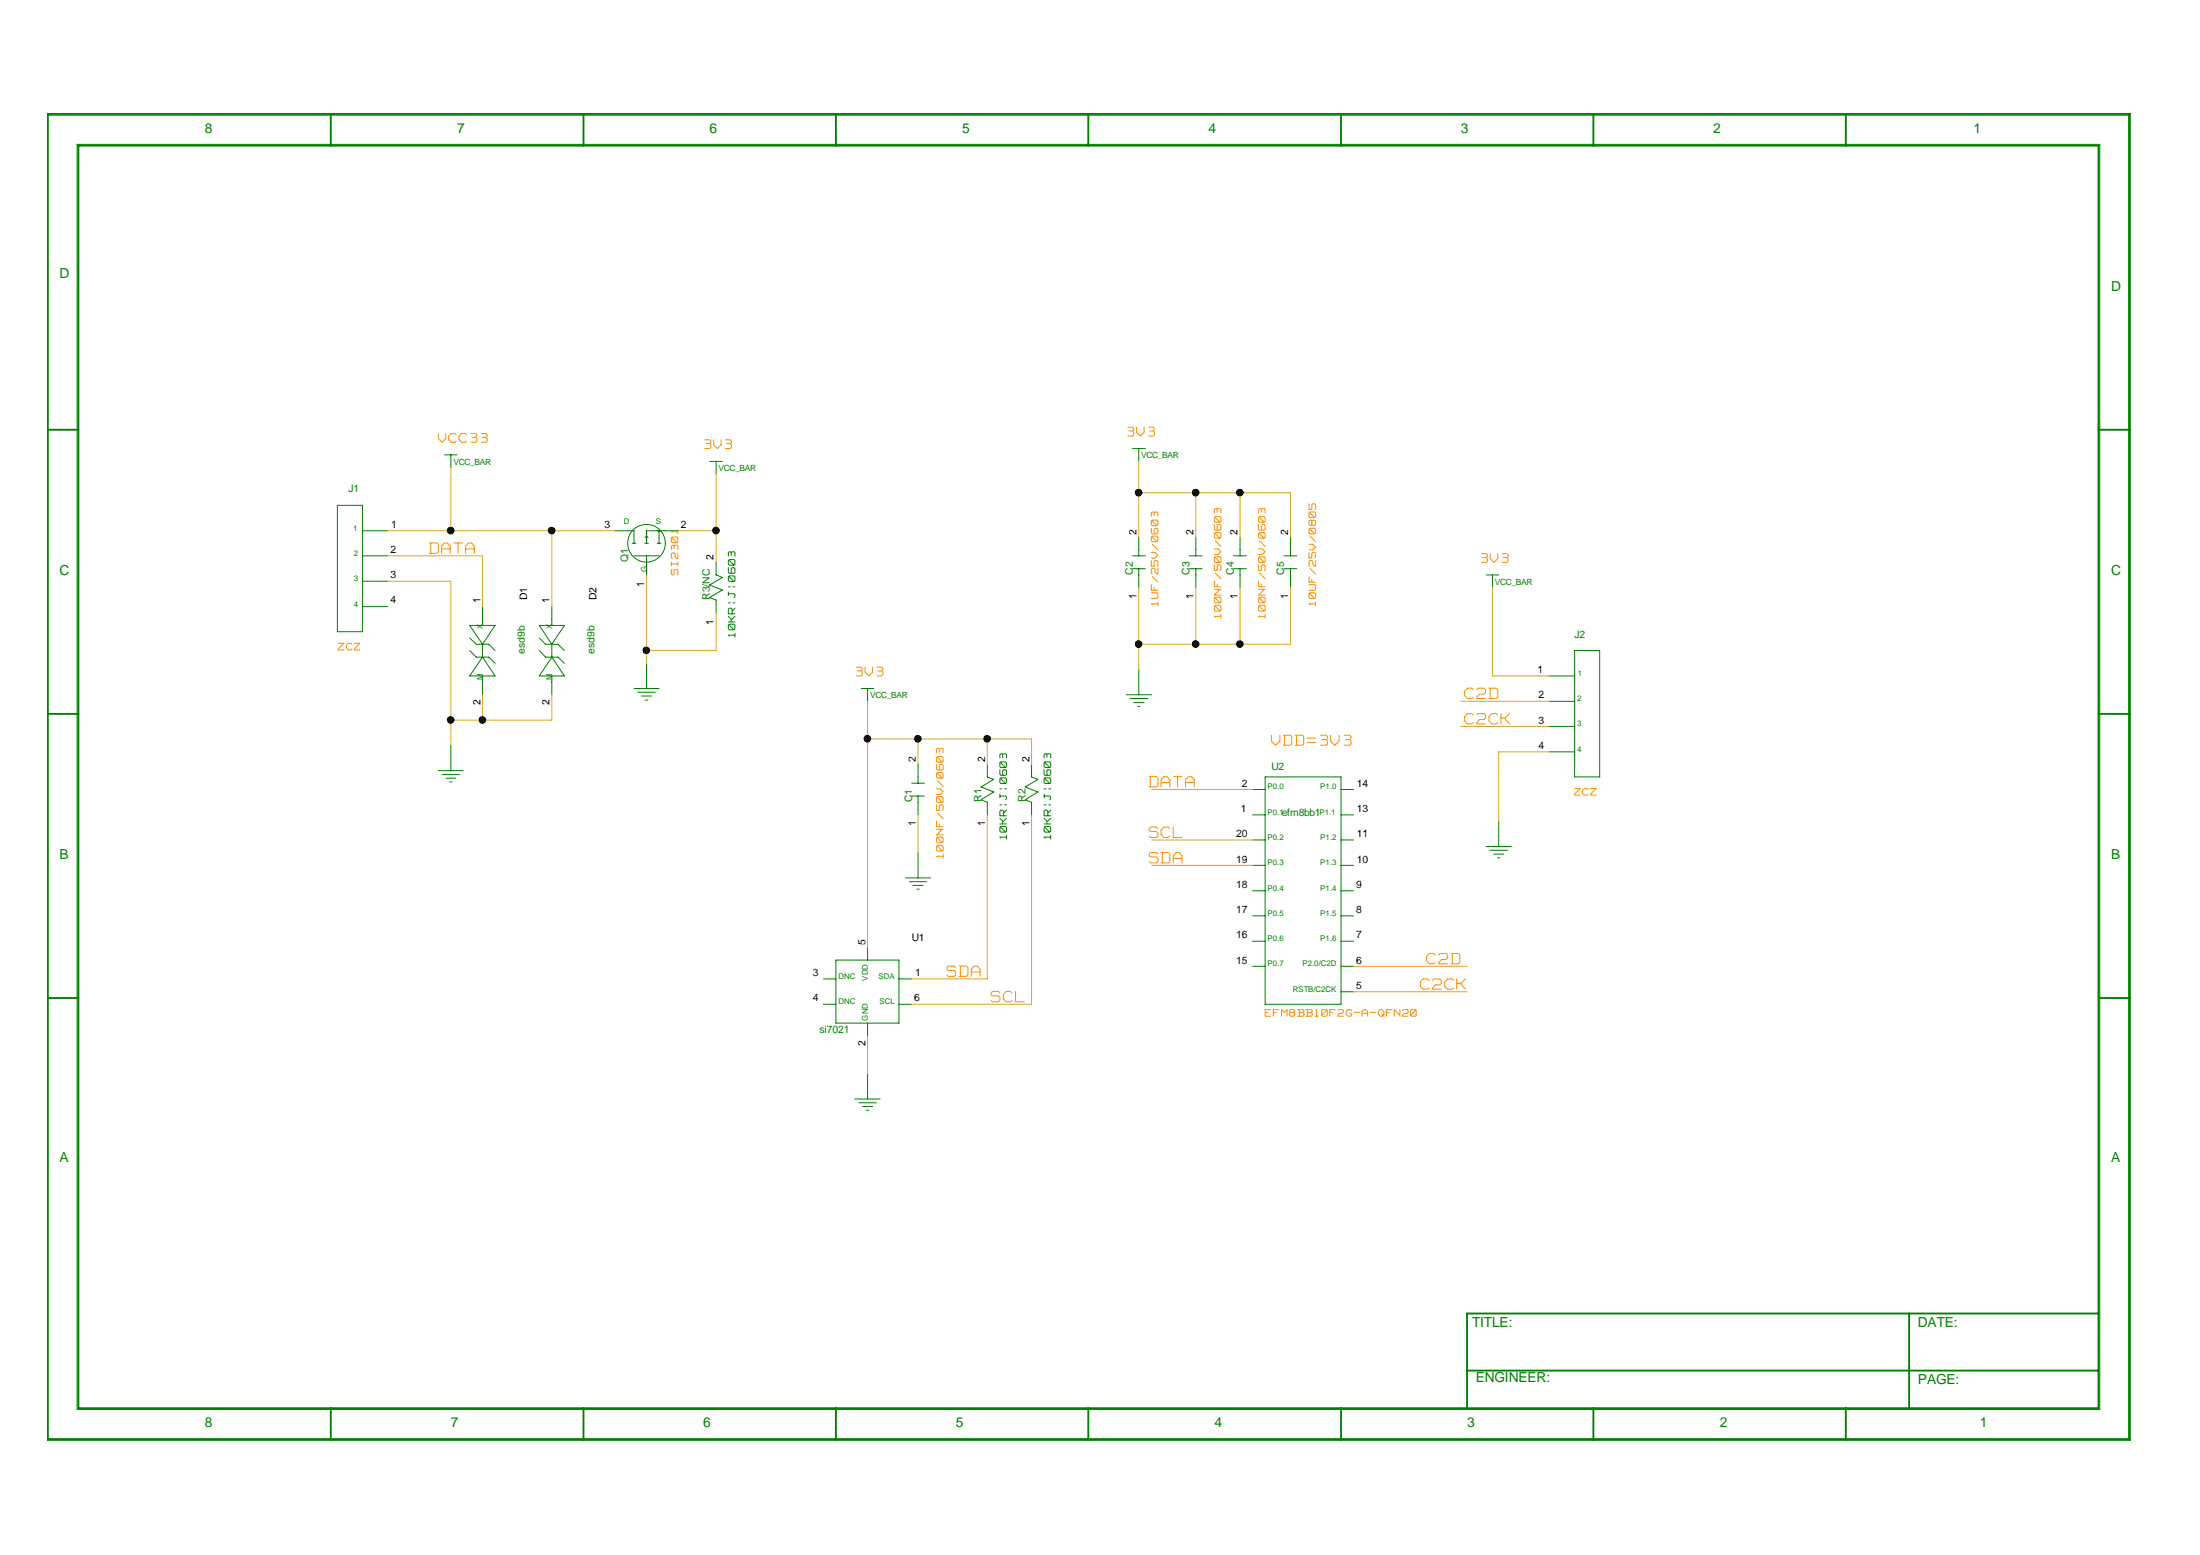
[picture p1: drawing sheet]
<svg xmlns="http://www.w3.org/2000/svg" width="297mm" height="210mm" viewBox="0 0 297 210" stroke-linecap="round" stroke-linejoin="round" font-family="sans-serif">
<g fill="none" stroke="#008000" stroke-width=".25">
<path d="M6.3 15.4h281.3v179h-281.3zM10.6 19.7h272.7v170.4h-272.7zM44.7 15.4v4.3M78.8 15.4v4.3M112.9 15.4v4.3M146.9 15.4v4.3M181.1 15.4v4.3M215.1 15.4v4.3M249.2 15.4v4.3M6.3 58h4.3M283.3 58h4.3M6.3 96.4h4.3"/>
<path d="M283.3 96.4h4.3M6.3 134.7h4.3M283.3 134.7h4.3M257.8 177.3v12.8M283.3 177.3h-85.2v12.8M44.7 190.1v4.3M78.8 190.1v4.3M112.9 190.1v4.3M146.9 190.1v4.3M181.1 190.1v4.3M198.1 185h85.2M215.1 190.1v4.3"/>
<path d="M249.2 190.1v4.3"/>
</g>
<g fill="none" stroke="#ff8c00" stroke-width=".14">
<path d="M59.2 58.5v.7M59.2 59.2l.4 .5M60.2 58.5v.7M60.2 59.2l-.5 .5M60.6 58.9v.4M60.6 59.4l.3 .3M60.9 58.5l-.3 .4M61 59.7h.4M61 58.5h.4M61.4 58.5l.2 .2M61.6 59.5l-.2 .2M62 58.9v.4"/>
<path d="M62 59.4l.3 .3M62.3 58.5l-.3 .4M62.4 59.7h.4M62.4 58.5h.4M62.8 58.5l.2 .2M63 59.5l-.2 .2M63.6 59.7h.6M63.6 58.5h.6M63.7 59h.5M64.2 58.5l.2 .2M64.3 59.1l.1 .1M64.4 58.7v.1"/>
<path d="M64.4 59.2v.3M64.4 59.5l-.2 .2M64.4 58.9l-.2 .1M65 59.7h.6M65 58.5h.6M65.1 59h.5M65.6 58.5l.2 .2M65.7 59.1l.1 .1M65.8 58.7v.1M65.8 59.2v.3M65.8 59.5l-.2 .2M65.8 58.9l-.2 .1"/>
<path d="M95.2 59.4h.6M95.3 59.9h.5M95.8 59.4l.2 .1M95.8 59.9l.2 .1M96 59.6v.1M96 59.7l-.2 .2M96.4 59.4v.6M97.4 59.4v.6M98 59.4h.6M98.1 59.9h.5M98.6 59.4l.2 .1M98.6 59.9l.2 .1"/>
<path d="M98.8 59.6v.1M98.8 59.7l-.2 .2M152.3 58.9h.6M152.3 57.7h.6M152.4 58.2h.5M152.9 57.7l.2 .1M153 58.2l.1 .1M153.1 57.9v.1M153.1 58.4v.2M153.1 58.7l-.2 .2M153.1 58l-.2 .2M153.5 58.3l.4 .5"/>
<path d="M153.5 57.7v.6M154.5 57.7v.6M154.5 58.3l-.5 .6M155.1 58.9h.6M155.1 57.7h.6M155.2 58.2h.5M155.7 57.7l.2 .1M155.7 58.2l.2 .1M155.9 57.9v.1M155.9 58.4v.2M155.9 58.7l-.2 .2M155.9 58l-.2 .2"/>
<path d="M58 73.3h.9M58 74.7h.9M58.2 73.3v1.3M59 73.3l.2 .2M59.2 74.5l-.2 .2M59.2 73.5v1M59.6 73.8v.9M59.6 74.1h1.1M60 73.3l-.4 .4M60 73.3h.4M60.4 73.3l.4 .4M60.8 73.8v.9"/>
<path d="M61.3 73.3h1.1M61.8 73.3v1.4M62.9 73.8v.9M62.9 74.1h1.1M63.2 73.3l-.3 .4M63.3 73.3h.3M63.7 73.3l.4 .4M64.1 73.8v.9M90.6 71.8l.2 .1M90.6 73.1l.2 .2M90.6 75.3l.2 .1M90.6 77.5l.1 .1"/>
<path d="M90.6 72.7v.4M90.6 73.8v.4M90.6 74.8v.4M90.6 75.9v.5M90.6 77v.4M90.7 71.8h.8M90.7 76.1h.8M90.8 72.5v.1M90.8 72.5l-.2 .1M90.8 73.6l-.2 .1M90.8 74.6l-.2 .2M90.8 76.8l-.2 .2"/>
<path d="M90.8 77.6h.1M90.8 73.6h.1M90.8 74.6h.2M90.8 72.7l.6 .5M90.8 72.5h.6M90.8 73.3h.6M90.9 73.6l.1 .1M91 73.8v.3M91 77v.4M91 74.6l.1 .2M91 77.5l-.1 .1M91.1 73.6v.1"/>
<path d="M91.1 74.8v.3M91.1 76.8l-.1 .2M91.1 75.2l.3 .2M91.2 73.6h.2M91.2 76.8h.2M91.4 72.5l.1 .1M91.4 73.6l.1 .1M91.4 76.8l.1 .2M91.4 75.4h.1M91.5 73.1l-.1 .2M91.5 77.5l-.1 .1M91.5 71.5v.5"/>
<path d="M91.5 72.7v.4M91.5 73.8v.4M91.5 74.6v.8M91.5 75.9v.5M91.5 77v.4M95.2 60.6h.6M96 60.1v.2M96 60.4l-.2 .2M96.4 60l.4 .5M97.4 60l-.5 .6M98 60.6h.6M98.8 60.1v.2"/>
<path d="M98.8 60.4l-.2 .2M155.4 70.8l.2 .2M155.4 71.9l.2 .2M155.4 73l.2 .1M155.4 77.4l.2 .1M155.4 74.6h.5M155.4 76.4h.4M155.4 69.3v.4M155.4 70.4v.4M155.4 71.3v.6M155.4 72.5v.5M155.4 75.7v.7"/>
<path d="M155.4 76.9v.4M155.4 78.9v.8M155.4 75.3h.5M155.5 79.7h.8M155.6 69.1l-.2 .1M155.6 70.2v.1M155.6 72.4v.1M155.6 70.2l-.2 .1M155.6 72.4l-.2 .1M155.6 76.7l-.2 .1M155.6 73.5l.7 .7M155.6 77.8l.7 .8"/>
<path d="M155.6 69.1h.1M155.6 76.7h.2M155.6 70.4l.6 .5M155.6 70.2h.6M155.6 71h.6M155.6 72.1h.6M155.6 72.5l.6 .6M155.6 72.4h.6M155.6 73.1h.6M155.7 69.1l.1 .1M155.8 69.3v.3M155.8 71.5v.4"/>
<path d="M155.8 75.8v.6M155.8 79.3v.3M155.8 71.9l.1 .1M155.8 76.7l.2 .1M156 69.1l-.1 .1M156 71.3l-.2 .1M156 75.7l-.2 .1M156 76.9v.3M156 74.6l.3 .3M156 77.2l.2 .3M156 69.1h.2M156 71.3h.2"/>
<path d="M156 75.7h.2M156.2 69.1l.1 .1M156.2 70.2l.1 .1M156.2 71.3l.1 .1M156.2 72.4l.1 .1M156.2 75.7l.1 .1M156.3 77.5h.1M156.3 75l-.3 .3M156.3 69.3v.4M156.3 70.4v.4M156.3 71.5v.4M156.3 72.5v.5"/>
<path d="M156.3 75.8v.5M156.3 76.7v.7M156.3 70.8l-.1 .2M156.3 71.9l-.1 .2M156.3 73l-.1 .1M156.3 76.3l-.1 .1M164 70.4l.1 .1M164 71.4l.1 .2M164 72.5l.1 .2M164 75.8l.1 .1M164 74.1h.4M164 68.8v.4"/>
<path d="M164 69.9v.4M164 70.8v.6M164 72.1v.4M164 75.3v.4M164 76.3v.7M164 78.5v.7M164 74.9h.4M164 77h.3M164 79.6h.8M164 79.2h.8M164.1 68.6l-.1 .2M164.1 69.8v.1"/>
<path d="M164.1 71.9v.1M164.1 75.2v.1M164.1 69.7l-.1 .2M164.1 71.9l-.1 .1M164.1 75.2l-.1 .1M164.1 73l.7 .8M164.1 77.4l.7 .7M164.1 68.6h.1M164.1 69.9l.6 .6M164.1 69.7h.6M164.1 70.5h.6M164.1 71.6h.6"/>
<path d="M164.1 72.1l.6 .5M164.1 71.9h.6M164.1 72.7h.6M164.1 75.3l.6 .6M164.1 75.2h.6M164.1 75.9h.6M164.2 68.6l.1 .2M164.3 68.8v.3M164.3 71v.4M164.3 76.4v.6M164.3 78.8v.4M164.3 71.4l.1 .1"/>
<path d="M164.5 68.6l-.1 .1M164.5 70.8l-.2 .1M164.5 76.3l-.2 .1M164.5 74.1l.3 .4M164.5 68.6h.2M164.5 70.8h.2M164.5 76.3h.2M164.7 79.6l-.7 .7M164.7 68.6l.1 .2M164.7 69.7l.1 .2M164.7 70.8l.1 .1M164.7 71.9l.1 .1"/>
<path d="M164.7 75.2l.1 .1M164.7 76.3l.1 .1M164.8 74.5l-.3 .4M164.8 70.4l-.1 .1M164.8 71.4l-.1 .2M164.8 72.5l-.1 .2M164.8 75.8l-.1 .1M164.8 76.9l-.1 .1M164.8 68.8v.4M164.8 69.9v.4M164.8 71v.4M164.8 72.1v.4"/>
<path d="M164.8 75.3v.4M164.8 76.4v.4M169.9 70.4l.2 .1M169.9 71.4l.2 .2M169.9 72.5l.2 .2M169.9 75.8l.2 .1M169.9 74.1h.5M169.9 74.9h.5M169.9 77h.4M169.9 79.6h.9M169.9 68.8v.4M169.9 69.9v.4"/>
<path d="M169.9 70.8v.6M169.9 72.1v.4M169.9 75.3v.4M169.9 76.3v.7M169.9 78.5v.7M170 79.2h.8M170.1 68.6l-.2 .2M170.1 69.8v.1M170.1 71.9v.1M170.1 75.2v.1M170.1 69.7l-.2 .2M170.1 71.9l-.2 .1"/>
<path d="M170.1 75.2l-.2 .1M170.1 73l.7 .8M170.1 77.4l.7 .7M170.1 68.6h.1M170.1 75.3l.5 .6M170.1 69.7h.5M170.1 70.5h.5M170.1 71.6h.5M170.1 71.9h.5M170.1 72.7h.5M170.1 75.2h.5M170.1 75.9h.5"/>
<path d="M170.1 69.9l.5 .6M170.1 72.1l.5 .5M170.2 68.6l.1 .2M170.3 68.8v.3M170.3 71v.4M170.3 76.4v.6M170.3 78.8v.4M170.3 71.4l.1 .1M170.4 68.6l-.1 .1M170.4 70.8l-.1 .1M170.4 76.3l-.1 .1M170.4 74.1l.4 .4"/>
<path d="M170.5 68.6h.1M170.5 70.8h.1M170.5 76.3h.1M170.6 79.6l-.7 .7M170.7 68.6l.1 .2M170.7 69.7l.1 .2M170.7 70.8l.1 .1M170.7 71.9l.1 .1M170.7 75.2l.1 .1M170.7 76.3l.1 .1M170.8 74.5l-.4 .4M170.8 70.4l-.1 .1"/>
<path d="M170.8 71.4l-.1 .2M170.8 72.5l-.1 .2M170.8 75.8l-.1 .1M170.8 76.9l-.1 .1M170.8 68.8v.4M170.8 69.9v.4M170.8 71v.4M170.8 72.1v.4M170.8 75.3v.4M170.8 76.4v.4M176.7 69.7l.2 .2M176.7 70.3l.3-.1 .1 .1 .3-.1 .2 .1"/>
<path d="M176.7 70.8l.3 .2 .1-.2 .3 .2 .2-.2M176.7 71.9l.2 .2M176.7 76.3l.2 .1M176.7 75.3h.4M176.7 79.7h.8M176.7 68.8h.4M176.7 68v.7M176.7 69.3v.4M176.7 70.4v.4M176.7 71.5v.4M176.7 74.6v.7M176.7 75.8v.5"/>
<path d="M176.7 77.8v.8M176.7 73.5h.5M176.7 74.2h.5M176.7 78.9h.8M176.8 78.6h.8M176.9 69.1v.1M176.9 71.3v.1M176.9 69.1l-.2 .1M176.9 71.3l-.2 .1M176.9 75.7l-.2 .1M176.9 72.4l.7 .7M176.9 76.7l.7 .8"/>
<path d="M176.9 69.1h.6M176.9 71.3h.6M176.9 75.7h.2M176.9 72.1h.6M176.9 69.3l.6 .5M176.9 69.9h.6M176.9 71.5l.6 .5M177.1 75.7l.1 .1M177.1 68.2v.5M177.1 70.4v.4M177.1 74.7v.6M177.1 78.2v.3"/>
<path d="M177.2 68l-.1 .1M177.2 74.6l-.1 .1M177.2 75.8v.3M177.2 73.5l.4 .3M177.2 76.2l.3 .2M177.3 68h.2M177.3 74.6h.2M177.5 68l.1 .1M177.5 69.1l.1 .1M177.5 71.3l.1 .1M177.5 74.6l.1 .1M177.5 78.9l.1 .2"/>
<path d="M177.5 76.4h.1M177.6 73.9l-.4 .3M177.6 68.6l-.1 .2M177.6 69.7l-.1 .2M177.6 71.9l-.1 .2M177.6 75.2l-.1 .1M177.6 79.6l-.1 .1M177.6 68.2v.4M177.6 69.3v.4M177.6 70.4v.4M177.6 71.5v.4M177.6 74.7v.5"/>
<path d="M177.6 75.7v.7M177.6 79.1v.4M200 75.9h.6M200 74.7h.6M200.2 75.2h.4M200.7 74.7l.1 .2M200.7 75.3l.1 .1M200.8 74.9v.1M200.8 75.5v.2M200.8 75.7l-.1 .2M200.8 75.1l-.1 .1M201.2 74.7v.7"/>
<path d="M201.2 75.4l.5 .5M202.2 74.7v.7M202.2 75.4l-.5 .5M202.8 75.9h.6M202.8 74.7h.6M202.9 75.2h.5M203.5 74.7l.1 .2M203.5 75.3l.1 .1M203.6 74.9v.1M203.6 75.5v.2M203.6 75.7l-.1 .2M203.6 75.1l-.1 .1"/>
<path d="M45.7 86.8h.7M45.7 87.6v.1M45.7 87.7h.7M46.4 86.8l-.7 .8M46.8 87.1v.3M46.8 87.5l.2 .2M47 86.8l-.2 .3M47.1 86.8h.3M47.1 87.7h.3M47.4 86.8l.1 .2M47.5 87.6l-.1 .1M47.8 87.6v.1"/>
<path d="M47.8 86.8h.8M47.9 87.7h.7M48.6 86.8l-.8 .8M115.6 91.2h.6M115.6 90.1h.6M115.7 90.6h.5M116.2 90.1l.2 .1M116.3 90.6l.1 .1M116.4 90.3v.1M116.4 90.8v.2M116.4 91.1l-.2 .1M116.4 90.4l-.2 .2"/>
<path d="M116.8 90.7l.5 .5M116.8 90.1v.6M117.8 90.1v.6M117.8 90.7l-.5 .5M118.4 91.2h.6M118.4 90.1h.6M118.5 90.6h.5M119 90.1l.2 .1M119.1 90.6l.1 .1M119.2 90.3v.1M119.2 90.8v.2M119.2 91.1l-.2 .1"/>
<path d="M119.2 90.4l-.2 .2M155.4 81.5l.2 .1M155.4 80h.8M155.4 80.8h.8M155.5 81.5h.8M156.2 80l.1 .2M156.3 80.2v.4M156.3 81.3v.5M156.3 80.7l-.1 .1M164 81.3l.1 .1M164 82.4l.1 .1M164 83.2l.1 .1"/>
<path d="M164 80.8v.4M164 81.9v.4M164 80.3h.8M164 83.2h.8M164.1 80.7h.1M164.1 81.8h.1M164.1 80.6l-.1 .1M164.1 81.7l-.1 .1M164.1 80.8l.6 .5M164.1 80.6h.6M164.1 81.4h.6M164.1 81.9l.6 .5"/>
<path d="M164.1 81.7h.6M164.1 82.5h.6M164.7 80.6l.1 .1M164.7 81.7l.1 .1M164.8 81.3l-.1 .1M164.8 82.4l-.1 .1M164.8 80.8v.4M164.8 81.9v.4M164.8 82.9v.6M169.9 81.3l.2 .1M169.9 82.4l.2 .1M169.9 83.2l.2 .1"/>
<path d="M169.9 80.8v.4M169.9 81.9v.4M170 80.3h.8M170 83.2h.8M170.1 80.7h.1M170.1 81.8h.1M170.1 80.6l-.2 .1M170.1 81.7l-.2 .1M170.1 81.9l.5 .5M170.1 80.6h.5M170.1 81.4h.5M170.1 81.7h.5"/>
<path d="M170.1 82.5h.5M170.1 80.8l.5 .5M170.7 80.6l.1 .1M170.7 81.7l.1 .1M170.8 81.3l-.1 .1M170.8 82.4l-.1 .1M170.8 80.8v.4M170.8 81.9v.4M170.8 82.9v.6M171.7 99.2v.8M172.8 99.2v.8M173.3 99.2h.9"/>
<path d="M173.4 99.3v1.3M174.2 99.2l.2 .3M174.4 99.5v.9M174.9 99.2h.9M175 99.3v1.3M175.9 99.2l.1 .3M176 99.5v.9M176.5 99.6h1.1M176.7 80.7l.2 .1M176.7 81.5l.2 .1M176.7 80.2v.4M176.8 81.5h.8"/>
<path d="M176.9 80.1v.1M176.9 80l-.2 .2M176.9 80h.6M176.9 80.8h.6M176.9 80.2l.6 .5M177.5 80l.1 .2M177.6 80.7l-.1 .1M177.6 80.2v.4M177.6 81.3v.5M178.3 99.2h.7M178.5 99.8h.5M179.1 99.2l.1 .3"/>
<path d="M179.1 99.9l.1 .1M179.2 99.5v.1M179.2 99.6l-.1 .2M179.7 99.2v.8M180.8 99.2v.8M181.5 99.2h.7M181.7 99.8h.5M182.2 99.2l.2 .3M182.3 99.9l.1 .1M182.4 99.5v.1M182.4 99.6l-.2 .2M197.7 93.9l.4 .4"/>
<path d="M197.7 93.4v.5M197.7 96.8v.5M197.7 97.3l.4 .4M198.1 96.3l-.4 .4M198.1 92.9l-.4 .4M198.2 96.3h.5M198.2 97.7h.5M198.2 92.9h.5M198.2 94.3h.5M198.7 96.3l.2 .2M198.7 92.9l.2 .2M198.9 97.6l-.2 .1"/>
<path d="M198.9 94.1l-.2 .2M199.4 94.2v.1M199.4 97.6v.1M199.4 97.7h1.2M199.4 94.3h1.2M199.6 96.3l-.2 .2M199.6 92.9l-.2 .2M199.6 96.3h.7M199.6 92.9h.7M199.8 97.1l-.4 .5M199.8 93.7l-.4 .4M199.8 97.1h.5"/>
<path d="M199.8 93.7h.5M200.4 96.3l.2 .2M200.4 92.9l.2 .2M200.6 93.1v.3M200.6 96.6v.3M200.6 96.9l-.2 .2M200.6 93.5l-.2 .2M201 96.8v.5M201 97.3l.4 .4M201 92.9h1M201 94.3h1M201.2 92.9v1.3"/>
<path d="M201.4 96.3l-.4 .4M201.5 96.3h.5M201.5 97.7h.5M202 96.3l.2 .2M202 92.9l.2 .2M202.2 97.6l-.2 .1M202.2 94.1l-.2 .2M202.2 93.1v1M202.6 96.3v1.4M202.7 96.9h.5M203.2 97v.1M203.3 97.2l.5 .5"/>
<path d="M203.8 96.3l-.6 .6M126.4 102.8l.2 .1M126.4 103.8l.2 .1M126.4 104.9l.2 .1M126.4 108.2l.2 .1M126.4 113.6l.2 .2M126.4 114.7l.2 .2M126.4 115.6l.2 .1M126.4 101.2v.4M126.4 102.3v.4M126.4 103.2v.6M126.4 104.5v.4"/>
<path d="M126.4 107.7v.4M126.4 108.6v.8M126.4 110.8v.8M126.4 113.2v.4M126.4 114.3v.4M126.4 106.5h.5M126.4 107.2h.5M126.4 109.4h.4M126.4 111.9h.9M126.5 111.6h.8M126.5 112.7h.8M126.5 115.6h.8"/>
<path d="M126.6 101l-.2 .1M126.6 102.2h.1M126.6 104.3v.1M126.6 107.6v.1M126.6 113v.1M126.6 114.1v.1M126.6 102.1l-.2 .1M126.6 104.3l-.2 .1M126.6 107.5l-.2 .2M126.6 113l-.2 .1M126.6 114.1l-.2 .1M126.6 105.4l.7 .7"/>
<path d="M126.6 109.7l.7 .8M126.6 101h.1M126.6 102.3l.6 .5M126.6 102.1h.6M126.6 102.9h.6M126.6 103.9h.6M126.6 104.5l.6 .5M126.6 104.3h.6M126.6 105h.6M126.6 107.7l.6 .6M126.6 107.5h.6M126.6 108.3h.6"/>
<path d="M126.6 113.2l.6 .5M126.6 113h.6M126.6 113.8h.6M126.6 114.3l.6 .5M126.6 114.1h.6M126.6 114.9h.6M126.7 101l.1 .1M126.8 101.2v.3M126.8 103.3v.5M126.8 108.8v.6M126.8 111.2v.4M126.8 103.8l.1 .1"/>
<path d="M127 101l-.1 .1M127 103.2l-.2 .1M127 108.6l-.2 .2M127 106.5l.3 .4M127 101h.2M127 103.2h.2M127 108.6h.2M127.2 112l-.8 .7M127.2 101l.1 .1M127.2 102.1l.1 .1M127.2 103.2l.1 .1M127.2 104.3l.1 .1"/>
<path d="M127.2 107.5l.1 .2M127.2 108.6l.1 .2M127.2 113l.1 .1M127.2 114.1l.1 .1M127.3 106.9l-.3 .3M127.3 102.8l-.1 .1M127.3 103.8l-.1 .1M127.3 104.9l-.1 .1M127.3 108.2l-.1 .1M127.3 109.3l-.1 .1M127.3 113.6l-.1 .2M127.3 114.7l-.1 .2"/>
<path d="M127.3 101.2v.4M127.3 102.3v.4M127.3 103.3v.5M127.3 104.5v.4M127.3 107.7v.4M127.3 108.8v.4M127.3 113.2v.4M127.3 114.3v.4M127.3 115.3v.5M155.2 116.3l.1 .2M155.2 111.9v.1M155.2 115.3v.2"/>
<path d="M155.2 115.5l.1 .2M155.2 112.1l.1 .1M155.2 112.9l.1 .1M155.2 104.8h.9M155.2 106.2h.9M155.3 115.1l-.1 .1M155.3 111.6l-.1 .2M155.3 104.9v1.3M155.4 115.1h.7M155.4 116.5h.7M155.4 115.7h.7M155.4 113h.7"/>
<path d="M155.4 111.6h.7M155.4 112.2h.7M156.1 115.1l.2 .2M156.1 115.7l.2 .2M156.1 111.6l.2 .3M156.1 112.2l.2 .3M156.1 104.8l.2 .2M156.3 105.1v.9M156.3 112.5v.3M156.3 115.9v.4M156.3 116.3l-.2 .2M156.3 112.9l-.2 .1"/>
<path d="M156.3 106.1l-.2 .1M156.8 115.1h.9M156.8 116.5h.9M156.8 105.3v.9M156.8 112.1v.5M156.8 112.7l.3 .3M156.8 105.6h1.1M156.9 115.1v1.3M157.1 111.6l-.3 .5M157.1 104.8l-.3 .5M157.2 104.8h.3M157.2 113h.5"/>
<path d="M157.2 111.6h.5M157.6 104.8l.3 .5M157.7 115.1l.2 .2M157.7 111.6l.2 .3M157.9 116.3l-.2 .2M157.9 112.9l-.2 .1M157.9 105.3v.9M157.9 115.3v1M158.4 104.8h1.2M158.4 111.6v1.4M158.4 115.5v1M158.5 115.9h1.1"/>
<path d="M158.5 113h1.1M158.8 115.1l-.4 .4M158.8 115.1h.4M159 104.9v1.3M159.2 115.1l.4 .4M159.6 115.5v1M160.1 105.3v.9M160.1 105.6h1.1M160.4 104.8l-.3 .5M160.5 104.8h.3M160.9 104.8l.3 .5M161.2 105.3v.9"/>
<path d="M171.7 100l.5 .6M172.8 100l-.6 .6M173.3 100.6h.9M174.4 100.4l-.2 .2M174.9 100.6h.9M176 100.4l-.1 .2M176.5 100.2h1.1M178.3 100.6h.7M179.2 100.1v.3M179.2 100.4l-.1 .2M179.7 100l.5 .6M180.8 100l-.6 .6"/>
<path d="M181.5 100.6h.7M182.4 100.1v.3M182.4 100.4l-.2 .2M212.6 106.4h.7M212.6 107.2v.1M212.6 107.3h.8M213.4 106.4l-.8 .8M213.7 106.7v.3M213.7 107.1l.2 .2M213.9 106.4l-.2 .3M214 106.4h.2M214 107.3h.2"/>
<path d="M214.3 106.4l.1 .2M214.4 107.2l-.1 .1M214.8 107.2v.1M214.8 106.4h.7M214.8 107.3h.7M215.5 106.4l-.7 .8M127.8 130.6v.2M127.8 130.8l.2 .2M127.8 131.6l.2 .2M128 130.4l-.1 .2M128.1 130.4h.7M128.1 131.8h.7"/>
<path d="M128.1 131h.7M128.8 130.4l.2 .2M128.8 131l.2 .2M129 131.2v.4M129 131.6l-.2 .2M129.5 130.4h.9M129.5 131.8h.9M129.7 130.4v1.4M130.5 130.4l.2 .2M130.7 131.6l-.2 .2M130.7 130.7v.9M131.1 130.9v.9"/>
<path d="M131.2 131.2h1.1M131.5 130.4l-.4 .4M131.6 130.4h.3M132 130.4l.3 .4M132.3 130.9v.9M133.8 134v.2M133.8 134.3l.2 .1M133.8 135.1l.2 .1M134 133.8l-.1 .2M134 135.2h.7M134 133.8h.7M134 134.4h.7"/>
<path d="M134.8 133.8l.2 .2M134.8 134.4l.2 .2M135 134.7v.3M135 135.1l-.2 .1M135.5 134.3v.5M135.5 134.8l.3 .4M135.8 133.8l-.3 .5M135.9 135.2h.5M135.9 133.8h.5M136.4 133.8l.3 .2M136.7 135.1l-.3 .1M137.1 133.8v1.4"/>
<path d="M137.2 135.2h1.1M170.8 136.3h.8M170.8 136.3v.9M170.9 136.7h.3M170.9 137.2h.7M171.9 136.3h.8M171.9 136.3v.9M172 136.7h.3M173 136.3l.4 .3M173 136.3v.9M173.8 136.3v.9M173.8 136.3l-.4 .4"/>
<path d="M174.2 136.3l-.1 .2 .1 .2-.1 .2 .1 .3M174.2 136.7h.5M174.2 136.3h.5M174.2 137.2h.5M174.7 136.3l.1 .2-.1 .2 .1 .2-.1 .3M175.2 136.3h.7M175.2 137.2h.7M175.4 136.3v.8M175.5 136.7h.4M175.9 136.3l.2 .1M175.9 136.7l.2 .1M176.1 136.5l-.1 .1"/>
<path d="M176.1 136.5h.1M176.1 136.8v.2M176.1 137l-.2 .2M176.3 136.3h.7M176.3 137.2h.7M176.5 136.3v.8M176.6 136.7h.4M177 136.3l.2 .1M177 136.7l.2 .1M177.2 136.5l-.1 .1M177.2 136.5h.1M177.2 136.8v.2"/>
<path d="M177.2 137l-.2 .2M177.5 137.2h.5M177.8 136.3l-.2 .1M177.8 136.3v.8M178.4 137l.2 .2M178.4 136.5v.5M178.6 136.3l-.2 .1M178.6 136.3h.4M178.6 137.2h.4M179 136.5l-.5 .5M179.1 136.4h.1M179.1 136.3l.1 .1"/>
<path d="M179.2 137l-.1 .2M179.2 136.5v.5M179.5 136.3h.8M179.5 136.3v.9M179.6 136.7h.3M180.6 137.1v.1M180.7 137.2h.7M180.8 136.3l-.2 .1M180.8 136.3h.4M180.9 136.8l-.3 .2M180.9 136.8h.3M181.3 136.3l.1 .1"/>
<path d="M181.4 136.5v.1M181.4 136.7l-.1 .1M181.7 136.6v.3M181.7 136.9l.3 .3M182 136.3l-.3 .2M182 136.3h.3M182 137.2h.3M182.2 136.8h.3M182.4 136.3l.1 .1M182.5 137l-.1 .2M182.5 136.8v.2M182.8 136.7h.8"/>
<path d="M183.9 136.6v.6M183.9 136.8h.7M184.1 136.3l-.2 .2M184.2 136.3h.2M184.4 136.3l.3 .2M184.7 136.6v.6M185 136.7h.8M186.1 136.6v.3M186.1 136.9l.3 .3M186.4 136.3l-.3 .2M186.4 136.3h.2M186.4 137.2h.2"/>
<path d="M186.6 136.3l.3 .2M186.6 136.9l.3 .3M186.9 136.6v.3M186.9 136.9l-.3 .3M187.2 136.3h.8M187.2 136.3v.9M187.2 136.7h.4M188.3 136.3l.7 .7M188.3 136.3v.9M189 136.3v.9M189.4 137.1v.1M189.4 137.2h.7"/>
<path d="M189.5 136.3l-.1 .1M189.5 136.3h.4M189.6 136.8l-.2 .2M189.7 136.8h.2M190 136.3l.1 .1M190.1 136.5v.1M190.1 136.7l-.1 .1M190.5 137l.1 .2M190.5 136.5v.5M190.6 136.3l-.1 .1M190.6 136.3h.5M190.6 137.2h.5"/>
<path d="M191.1 136.5l-.6 .5M191.1 136.4h.1M191.1 136.3l.1 .1M191.2 137l-.1 .2M191.2 136.5v.5M191.8 132.6v.5M191.8 133.2l.4 .3M192.2 132.1l-.4 .5M192.2 132.1h.5M192.2 133.5h.5M192.6 129.2v.5M192.6 129.7l.4 .4"/>
<path d="M192.7 132.1l.3 .2M193 133.4l-.3 .1M193 128.7l-.4 .4M193 128.7h.5M193 130.1h.5M193.4 133.4v.1M193.5 133.5h1.1M193.6 132.1l-.2 .2M193.6 128.7l.2 .2M193.6 132.1h.8M193.8 129.9l-.2 .2M193.8 132.9l-.4 .5"/>
<path d="M193.8 132.9h.6M194.3 130v.1M194.3 130.1h1.2M194.4 132.1l.2 .2M194.4 128.7l-.1 .2M194.5 128.7h.7M194.6 132.4v.3M194.6 132.7l-.2 .2M194.6 129.5l-.3 .4M194.7 129.5h.5M195.1 132.6v.5M195.1 133.2l.4 .3"/>
<path d="M195.2 128.7l.3 .2M195.5 129v.3M195.5 129.3l-.3 .2M195.5 132.1l-.4 .5M195.5 132.1h.5M195.5 133.5h.5M195.9 128.7h.9M195.9 130.1h.9M196 132.1l.3 .2M196.1 128.7v1.4M196.3 133.4l-.3 .1M196.7 132.1v1.4"/>
<path d="M196.7 132.7h.5M196.9 128.7l.2 .2M197.1 129.9l-.2 .2M197.1 129v.9M197.3 132.8v.1M197.3 133l.6 .5M197.9 132.1l-.6 .6"/>
</g>
<g fill="none" stroke="#008000" stroke-width=".14">
<path d="M6.5 15.6h280.9v178.6h-280.9zM10.4 19.5h273.1v170.8h-273.1zM45.6 68.2h3.3v17.1h-3.3zM48.9 75h3.5M48.9 71.6h3.5M48.9 78.5h3.5M60 61.4h1.7M60.9 61.4v1.7M83 71.6h2.6v1.7M85.3 73.3h.6M85.6 75h3.4M87 73.3h.5"/>
<path d="M87.1 72.6l.2-.3 .2 .3M87.3 75v2.6M88.7 73.3h.5M89 71.6v1.7M91.6 71.6h-4.3v1.7M95.8 62.3h1.7M96.7 62.3v1.7M96.7 75.9v1.7l.8 .3-1.7 1.1 1.7 .6-1.7 1.1 .9 .3v1.7M98.3 76.2l.2 .1M98.3 77.3l.2 .1M98.3 78.4l.2 .1M98.3 79.2h.3"/>
<path d="M98.3 74.6v.5M98.3 75.7v.4M98.3 76.6v.6M98.3 77.9v.4M98.3 79.9v.5M98.5 74.5l-.2 .1M98.5 75.6v.1M98.5 77.8v.1M98.5 75.5l-.2 .2M98.5 77.7l-.2 .2M98.5 74.5h.1M98.5 75.7l.6 .6"/>
<path d="M98.5 75.5h.6M98.5 76.3h.6M98.5 77.4h.6M98.5 77.9l.6 .6M98.5 77.7h.6M98.5 78.5h.6M98.6 74.5l.1 .1M98.7 74.6v.4M98.7 76.8v.4M98.7 77.3l.1 .1M98.8 74.5v.1M98.8 76.6l-.1 .2"/>
<path d="M98.9 74.5h.2M98.9 76.6h.2M99 79.2h.2M99.1 74.5l.1 .1M99.1 75.5l.1 .2M99.1 76.6l.1 .2M99.1 77.7l.1 .2M99.2 76.2l-.1 .1M99.2 77.3l-.1 .1M99.2 78.4l-.1 .1M99.2 74.6v.5M99.2 75.7v.4"/>
<path d="M99.2 76.8v.4M99.2 77.9v.4M152.9 76.8h1.7M152.9 75h1.7M152.9 60.6h1.7M153.8 60.6v1.7M153.8 72.5v2.5M153.8 76.8v2.5M160.6 76.8h1.7M160.6 75h1.7M161.5 72.5v2.5M161.5 76.8v2.5"/>
<path d="M166.5 76.8h1.8M166.5 75h1.8M167.4 72.5v2.5M167.4 76.8v2.5M173.4 76.8h1.7M173.4 75h1.7M174.2 72.5v2.5M174.2 76.8v2.5M200.7 77.6h1.7M201.5 77.6v1.7M48.9 81.9h3.5M63.4 84.4h3.4l-1.6 2.6z"/>
<path d="M63.4 86.1l.9 .9h1.7l.8 .8M63.4 87.8l.9 .9h1.7l.8 .8M65.2 81.9v2.5M65.2 87v1.7M65.2 91.2v2.6M65.2 88.7l1.6 2.5h-3.4zM72.8 84.4h3.4l-1.7 2.6zM72.8 86.1l.9 .9h1.7l.8 .8M72.8 87.8l.9 .9h1.7l.8 .8M74.5 88.7l1.7 2.5h-3.4zM74.5 81.9v2.5M74.5 87v1.7"/>
<path d="M74.5 91.2v2.6M85.6 92.9h3.4M86.1 93.4h2.4M86.6 94h1.4M87.1 94.5h.4M87.3 89.5v3.4M98.3 81.4h.3M98.3 84.9l.2 .1M98.3 85.7l.2 .2M98.3 82.3v.6M98.3 84.4v.5M98.3 84h.9"/>
<path d="M98.3 83.2l.4 .4M98.4 80.2h.7M98.4 82.9h.8M98.4 85.7h.8M98.5 84.3v.1M98.5 82.1l-.2 .1M98.5 84.3l-.2 .1M98.5 82.1h.2M98.5 84.4l.6 .6M98.5 84.3h.6M98.5 85h.6M98.7 83.6v.3"/>
<path d="M98.7 82.1l.1 .1M98.8 83.6h.1M98.8 82.3v.5M99 81.4h.2M99.1 80.2l.1 .1M99.1 84.3l.1 .1M99.2 80.3v.2M99.2 84.4v.5M99.2 85.5v.5M99.2 80.5l-.1 .2M99.2 84.9l-.1 .1M99.2 82.1l-.3 .3"/>
<path d="M99.2 83.2l-.3 .3M116.3 92.9h1.7M117.1 92.9v1.8M152.1 93.8h3.4M152.6 94.3h2.4M153.1 94.8h1.4M153.6 95.3h.3M153.8 90.4v3.4M209.2 91.2h3.4M209.2 94.7h3.4M209.2 98.1h3.4M212.6 87.8h3.4v17.1h-3.4z"/>
<path d="M59.2 104h3.4M59.7 104.5h2.4M60.2 105h1.4M60.7 105.6h.3M60.9 100.6v3.4M122.3 118.5h3.3M122.8 119h2.3M123.1 107.5h1.7M123.1 105.7h1.7M123.3 119.5h1.3M124 103.2v2.5M124 107.5v2.5"/>
<path d="M124 115.1v3.4M133.3 103.2v1.7l.9 .3-1.7 1 1.7 .7-1.7 1.1 .8 .3v1.7M135 103.5l.1 .1M135 104.5l.1 .2M135 105.6l.1 .2M135 106.5h.3M135 108.6h.3M135 112.2l.1 .1M135 113l.1 .1M135 101.9v.4M135 103v.4M135 103.9v.6"/>
<path d="M135 105.2v.4M135 107.2v.5M135 109.5v.6M135 111.7v.5M135 111.2h.9M135 110.5l.4 .3M135 107.5h.7M135 110.1h.9M135 113h.8M135.1 101.7l-.1 .2M135.1 102.9v.1M135.1 105v.1"/>
<path d="M135.1 111.6v.1M135.1 102.8l-.1 .2M135.1 105l-.1 .1M135.1 109.4l-.1 .1M135.1 111.6l-.1 .1M135.2 101.7h.1M135.2 109.4h.1M135.2 103l.5 .6M135.2 102.8h.5M135.2 103.6h.5M135.2 104.7h.5M135.2 105.2l.5 .5"/>
<path d="M135.2 105h.5M135.2 105.8h.5M135.2 111.7l.5 .6M135.2 111.6h.5M135.2 112.3h.5M135.3 101.7l.1 .2M135.4 101.9v.3M135.4 104.1v.4M135.4 110.9v.3M135.4 104.5l.1 .1M135.4 109.4l.1 .1M135.4 110.8h.1"/>
<path d="M135.5 101.7l-.1 .1M135.5 103.9l-.1 .1M135.5 109.5v.6M135.6 101.7h.1M135.6 103.9h.1M135.6 106.5h.3M135.6 108.6h.3M135.8 101.7l.1 .2M135.8 102.8l.1 .2M135.8 103.9l.1 .1M135.8 105l.1 .1M135.8 107.5l.1 .1"/>
<path d="M135.8 111.6l.1 .1M135.9 103.5l-.1 .1M135.9 104.5l-.1 .2M135.9 105.6l-.1 .2M135.9 101.9v.4M135.9 103v.4M135.9 104.1v.4M135.9 105.2v.4M135.9 107.6v.2M135.9 111.7v.5M135.9 112.7v.6M135.9 107.8l-.1 .2"/>
<path d="M135.9 112.2l-.1 .1M135.9 109.4l-.3 .3M135.9 110.5l-.3 .3M139.3 103.2v1.7l.8 .3-1.7 1 1.7 .7-1.7 1.1 .9 .3v1.7M141 106.5h.2M141 108.6h.2M141 103.5l.1 .1M141 104.5l.1 .2M141 105.6l.1 .2M141 112.2l.1 .1M141 113l.1 .1M141 111.2h.9"/>
<path d="M141 101.9v.4M141 103v.4M141 103.9v.6M141 105.2v.4M141 107.2v.5M141 109.5v.6M141 111.7v.5M141 110.5l.4 .3M141 107.5h.7M141 110.1h.9M141 113h.8M141.1 101.7l-.1 .2"/>
<path d="M141.1 102.9v.1M141.1 105v.1M141.1 111.6v.1M141.1 102.8l-.1 .2M141.1 105l-.1 .1M141.1 109.4l-.1 .1M141.1 111.6l-.1 .1M141.1 101.7h.1M141.1 109.4h.2M141.1 102.8h.6M141.1 103.6h.6M141.1 104.7h.6"/>
<path d="M141.1 105h.6M141.1 105.8h.6M141.1 111.6h.6M141.1 112.3h.6M141.1 103l.6 .6M141.1 105.2l.6 .5M141.1 111.7l.6 .6M141.2 101.7l.2 .2M141.4 101.9v.3M141.4 104.1v.4M141.4 110.9v.3M141.4 104.5v.1"/>
<path d="M141.4 109.4l.1 .1M141.4 110.8h.1M141.5 101.7l-.1 .1M141.5 103.9l-.1 .1M141.5 109.5v.6M141.5 101.7h.2M141.5 103.9h.2M141.6 106.5h.3M141.6 108.6h.3M141.7 101.7l.2 .2M141.7 102.8l.2 .2M141.7 103.9l.2 .1"/>
<path d="M141.7 105l.2 .1M141.7 107.5l.2 .1M141.7 111.6l.2 .1M141.9 103.5l-.2 .1M141.9 104.5l-.2 .2M141.9 105.6l-.2 .2M141.9 101.9v.4M141.9 103v.4M141.9 104.1v.4M141.9 105.2v.4M141.9 107.6v.2M141.9 111.7v.5"/>
<path d="M141.9 112.7v.6M141.9 107.8l-.2 .2M141.9 112.2l-.2 .1M141.9 109.4l-.4 .3M141.9 110.5l-.4 .3M169.1 106.6h1.7M169.1 110h1.7M169.1 113.4h1.7M169.1 116.8h1.7M170.8 104.9h10.3v30.7h-10.3zM181.1 106.6h1.7M181.1 110h1.7"/>
<path d="M181.1 113.4h1.7M181.1 116.8h1.7M200.7 114.3h3.3M201.2 114.8h2.3M201.7 115.3h1.3M202.2 115.8h.3M202.4 110.8v3.5M209.2 101.5h3.4M111.2 132.1h1.7M111.2 135.6h1.7M112.9 129.6h8.5v8.5h-8.5zM117.1 127.9v1.7"/>
<path d="M117.1 138.1v1.7M121.4 132.1h1.7M121.4 135.6h1.7M123.8 120h.3M169.1 120.2h1.7M169.1 123.6h1.7M169.1 127.1h1.7M169.1 130.4h1.7M181.1 120.2h1.7M181.1 123.6h1.7M181.1 127.1h1.7M181.1 130.4h1.7"/>
<path d="M181.1 133.9h1.7M115.4 148.4h3.4M116 148.9h2.3M116.5 149.4h1.3M117 149.9h.3M117.1 144.9v3.5"/>
<circle cx="87.3" cy="73.3" r="2.55"/>
</g>
<g fill="none" stroke="#daa520" stroke-width=".14">
<path d="M52.4 75h12.8v6.9M52.4 78.5h8.5v22.1M52.4 71.6h30.6M60.9 63.1v8.5M74.5 71.6v10.3M87.3 77.6v11.9M91.6 71.6h5.1M96.7 64v11.9M153.8 66.5h20.4v6M153.8 62.3v10.2M153.8 79.3v11.1M161.5 66.5v6"/>
<path d="M161.5 79.3v7.7M167.4 66.5v6M167.4 79.3v7.7M174.2 79.3v7.7h-20.4M201.5 79.3v11.9h7.7M65.2 93.8v3.4M74.5 93.8v3.4h-13.6M96.7 82.7v5.1h-9.4M117.1 99.8h22.2v3.4M117.1 94.7v33.2M124 99.8v3.4M133.3 99.8v3.4"/>
<path d="M197.2 98.1h12M197.2 94.7h12M124 110v5.1M133.3 110v22.1h-10.2M139.3 110v25.6h-16.2M155.5 116.8h13.6M155.5 113.4h13.6M155.5 106.6h13.6M209.2 101.5h-6.8v9.3M117.1 139.8v5.1M182.8 133.9h15.3M182.8 130.4h15.3"/>
</g>
<g fill="#000" stroke="#000" stroke-width=".14">
<circle cx="60.8" cy="71.6" r=".45"/>
<circle cx="74.5" cy="71.6" r=".45"/>
<circle cx="96.7" cy="71.6" r=".45"/>
<circle cx="153.7" cy="66.5" r=".45"/>
<circle cx="161.4" cy="66.5" r=".45"/>
<circle cx="167.4" cy="66.5" r=".45"/>
<circle cx="60.8" cy="97.2" r=".45"/>
<circle cx="65.1" cy="97.2" r=".45"/>
<circle cx="87.3" cy="87.8" r=".45"/>
<circle cx="117.1" cy="99.7" r=".45"/>
<circle cx="123.9" cy="99.7" r=".45"/>
<circle cx="133.3" cy="99.7" r=".45"/>
<circle cx="153.7" cy="86.9" r=".45"/>
<circle cx="161.4" cy="86.9" r=".45"/>
<circle cx="167.4" cy="86.9" r=".45"/>
</g>
<g font-size="2.7" fill="#fff">
<text x="58" y="75">DATA</text>
<text x="197.7" y="94.6">C2D</text>
<text x="197.7" y="98">C2CK</text>
<text x="155.2" y="106.5">DATA</text>
<text x="155.2" y="113.3">SCL</text>
<text x="155.2" y="116.8">SDA</text>
<text x="192.6" y="130.4">C2D</text>
<text x="127.8" y="132.1">SDA</text>
<text x="133.8" y="135.5">SCL</text>
<text x="191.8" y="133.8">C2CK</text>
</g>
<text font-size="2.6" fill="#fff" x="171.7" y="100.9">VDD=3V3</text>
<g font-size="2.3" fill="#fff">
<text x="59.2" y="59.9">VCC33</text>
<text x="152.1" y="59.1">3V3</text>
<text x="95" y="60.8">3V3</text>
<text x="199.8" y="76.1">3V3</text>
<text x="115.4" y="91.5">3V3</text>
</g>
<g font-size="2" fill="#fff">
<text x="91.9" y="77.6" transform="rotate(-90 91.9 77.6)">SI2301</text>
<text x="156.7" y="81.8" transform="rotate(-90 156.7 81.8)">1UF/25V/0603</text>
<text x="165.2" y="83.5" transform="rotate(-90 165.2 83.5)">100NF/50V/0603</text>
<text x="171.2" y="83.5" transform="rotate(-90 171.2 83.5)">100NF/50V/0603</text>
<text x="178" y="81.8" transform="rotate(-90 178 81.8)">10UF/25V/0805</text>
<text x="99.6" y="86" transform="rotate(-90 99.6 86)">10KR|J|0603</text>
<text x="136.2" y="113.3" transform="rotate(-90 136.2 113.3)">10KR|J|0603</text>
<text x="142.2" y="113.3" transform="rotate(-90 142.2 113.3)">10KR|J|0603</text>
<text x="127.7" y="115.8" transform="rotate(-90 127.7 115.8)">100NF/50V/0603</text>
</g>
<g font-size="1.9" fill="#008000">
<text x="27.6" y="17.9">8</text>
<text x="61.7" y="17.9">7</text>
<text x="95.8" y="17.9">6</text>
<text x="129.9" y="17.9">5</text>
<text x="163.2" y="17.9">4</text>
<text x="197.2" y="17.9">3</text>
<text x="231.3" y="17.9">2</text>
<text x="266.4" y="17.9">1</text>
<text x="8" y="37.5">D</text>
<text x="285" y="39.2">D</text>
<text x="8" y="77.6">C</text>
<text x="285" y="77.6">C</text>
<text x="8" y="115.9">B</text>
<text x="285" y="115.9">B</text>
<text x="8" y="156.8">A</text>
<text x="285" y="156.8">A</text>
<text x="198.8" y="179.2">TITLE:</text>
<text x="259" y="179.2">DATE:</text>
<text x="199.3" y="186.5">ENGINEER:</text>
<text x="259" y="186.8">PAGE:</text>
<text x="27.6" y="192.6">8</text>
<text x="60.9" y="192.6">7</text>
<text x="95" y="192.6">6</text>
<text x="129.1" y="192.6">5</text>
<text x="164" y="192.6">4</text>
<text x="198.1" y="192.6">3</text>
<text x="232.2" y="192.6">2</text>
<text x="267.3" y="192.6">1</text>
</g>
<g font-size="1.7" fill="#fff">
<text x="45.7" y="87.9">ZCZ</text>
<text x="212.6" y="107.5">ZCZ</text>
<text x="170.8" y="137.3">EFM8BB10F2G-A-QFN20</text>
</g>
<g font-size="1.4" fill="#008000">
<text x="47" y="66.5">J1</text>
<text x="84.8" y="75.9" transform="rotate(-90 84.8 75.9)">Q1</text>
<text x="153" y="77.6" transform="rotate(-90 153 77.6)">C2</text>
<text x="160.6" y="77.6" transform="rotate(-90 160.6 77.6)">C3</text>
<text x="166.6" y="77.6" transform="rotate(-90 166.6 77.6)">C4</text>
<text x="173.4" y="77.6" transform="rotate(-90 173.4 77.6)">C5</text>
<text x="95.8" y="81" transform="rotate(-90 95.8 81)">R3/NC</text>
<text x="70.9" y="88.2" transform="rotate(-90 70.9 88.2)">esd9b</text>
<text x="80.3" y="88.2" transform="rotate(-90 80.3 88.2)">esd9b</text>
<text x="212.6" y="86.1">J2</text>
<text x="171.7" y="104">U2</text>
<text x="123.1" y="108.3" transform="rotate(-90 123.1 108.3)">C1</text>
<text x="132.5" y="108.3" transform="rotate(-90 132.5 108.3)">R1</text>
<text x="138.5" y="108.3" transform="rotate(-90 138.5 108.3)">R2</text>
<text x="173.1" y="110.2">efm8bb1</text>
<text x="110.7" y="139.5">si7021</text>
</g>
<g font-size="1.4">
<text x="52.8" y="71.3">1</text>
<text x="81.6" y="71.3">3</text>
<text x="91.9" y="71.3">2</text>
<text x="52.7" y="74.6">2</text>
<text x="96.4" y="75.6" transform="rotate(-90 96.4 75.6)">2</text>
<text x="153.5" y="72.2" transform="rotate(-90 153.5 72.2)">2</text>
<text x="161.2" y="72.2" transform="rotate(-90 161.2 72.2)">2</text>
<text x="167.1" y="72.2" transform="rotate(-90 167.1 72.2)">2</text>
<text x="173.9" y="72.2" transform="rotate(-90 173.9 72.2)">2</text>
<text x="52.7" y="81.5">4</text>
<text x="52.7" y="78.1">3</text>
<text x="64.9" y="81.4" transform="rotate(-90 64.9 81.4)">1</text>
<text x="71.2" y="81" transform="rotate(-90 71.2 81)">D1</text>
<text x="74.2" y="81.4" transform="rotate(-90 74.2 81.4)">1</text>
<text x="80.5" y="81" transform="rotate(-90 80.5 81)">D2</text>
<text x="87" y="79.2" transform="rotate(-90 87 79.2)">1</text>
<text x="153.5" y="80.9" transform="rotate(-90 153.5 80.9)">1</text>
<text x="161.2" y="80.9" transform="rotate(-90 161.2 80.9)">1</text>
<text x="167.1" y="80.9" transform="rotate(-90 167.1 80.9)">1</text>
<text x="173.9" y="80.9" transform="rotate(-90 173.9 80.9)">1</text>
<text x="96.4" y="84.3" transform="rotate(-90 96.4 84.3)">1</text>
<text x="64.9" y="95.2" transform="rotate(-90 64.9 95.2)">2</text>
<text x="74.2" y="95.2" transform="rotate(-90 74.2 95.2)">2</text>
<text x="207.6" y="90.9">1</text>
<text x="207.7" y="94.2">2</text>
<text x="207.7" y="101.1">4</text>
<text x="207.7" y="97.7">3</text>
<text x="123.7" y="102.8" transform="rotate(-90 123.7 102.8)">2</text>
<text x="133" y="102.8" transform="rotate(-90 133 102.8)">2</text>
<text x="139" y="102.8" transform="rotate(-90 139 102.8)">2</text>
<text x="167.7" y="106.2">2</text>
<text x="183.2" y="106.2">14</text>
<text x="123.7" y="111.6" transform="rotate(-90 123.7 111.6)">1</text>
<text x="133" y="111.6" transform="rotate(-90 133 111.6)">1</text>
<text x="139" y="111.6" transform="rotate(-90 139 111.6)">1</text>
<text x="166.9" y="113">20</text>
<text x="167.6" y="109.6">1</text>
<text x="183.2" y="113">11</text>
<text x="183.2" y="109.6">13</text>
<text x="166.9" y="119.8">18</text>
<text x="166.9" y="116.4">19</text>
<text x="183.1" y="119.8">9</text>
<text x="183.2" y="116.4">10</text>
<text x="166.9" y="123.2">17</text>
<text x="183.1" y="123.2">8</text>
<text x="109.7" y="131.8">3</text>
<text x="116.8" y="127.6" transform="rotate(-90 116.8 127.6)">5</text>
<text x="123.1" y="127">U1</text>
<text x="123.6" y="131.8">1</text>
<text x="166.9" y="130.1">15</text>
<text x="166.9" y="126.7">16</text>
<text x="183.1" y="130.1">6</text>
<text x="183.1" y="126.7">7</text>
<text x="109.7" y="135.2">4</text>
<text x="123.4" y="135.2">6</text>
<text x="183.1" y="133.5">5</text>
<text x="116.8" y="141.2" transform="rotate(-90 116.8 141.2)">2</text>
</g>
<g font-size="1.1" fill="#008000">
<text x="61.2" y="62.8">VCC_BAR</text>
<text x="97" y="63.6">VCC_BAR</text>
<text x="154.1" y="61.9">VCC_BAR</text>
<text x="47.7" y="71.6">1</text>
<text x="84.2" y="70.8">D</text>
<text x="88.6" y="70.8">S</text>
<text x="47.8" y="75">2</text>
<text x="87.3" y="77.3" transform="rotate(-90 87.3 77.3)">G</text>
<text x="47.8" y="81.9">4</text>
<text x="47.8" y="78.4">3</text>
<text x="201.8" y="78.9">VCC_BAR</text>
<text x="65.2" y="84.9" transform="rotate(-90 65.2 84.9)">X</text>
<text x="74.5" y="84.9" transform="rotate(-90 74.5 84.9)">X</text>
<text x="65.2" y="91.8" transform="rotate(-90 65.2 91.8)">M</text>
<text x="74.5" y="91.8" transform="rotate(-90 74.5 91.8)">M</text>
<text x="117.5" y="94.2">VCC_BAR</text>
<text x="212.9" y="94.7">2</text>
<text x="213" y="91.2">1</text>
<text x="212.9" y="101.5">4</text>
<text x="212.9" y="98">3</text>
<text x="171.2" y="106.6">P0.0</text>
<text x="178.3" y="106.6">P1.0</text>
<text x="171.2" y="113.4">P0.2</text>
<text x="171.2" y="110">P0.1</text>
<text x="178.1" y="110">P1.1</text>
<text x="178.3" y="113.4">P1.2</text>
<text x="171.2" y="116.8">P0.3</text>
<text x="178.3" y="116.8">P1.3</text>
<text x="171.2" y="123.6">P0.5</text>
<text x="171.2" y="120.2">P0.4</text>
<text x="178.3" y="123.6">P1.5</text>
<text x="178.3" y="120.2">P1.4</text>
<text x="171.2" y="130.4">P0.7</text>
<text x="171.2" y="127.1">P0.6</text>
<text x="175.9" y="130.4">P2.0/C2D</text>
<text x="178.3" y="127.1">P1.6</text>
<text x="113.2" y="135.5">DNC</text>
<text x="113.2" y="132.1">DNC</text>
<text x="117.2" y="137.8" transform="rotate(-90 117.2 137.8)">GND</text>
<text x="117.2" y="132.4" transform="rotate(-90 117.2 132.4)">VDD</text>
<text x="118.6" y="132.1">SDA</text>
<text x="118.7" y="135.5">SCL</text>
<text x="174.5" y="133.9">RSTB/C2CK</text>
</g>
</svg>
